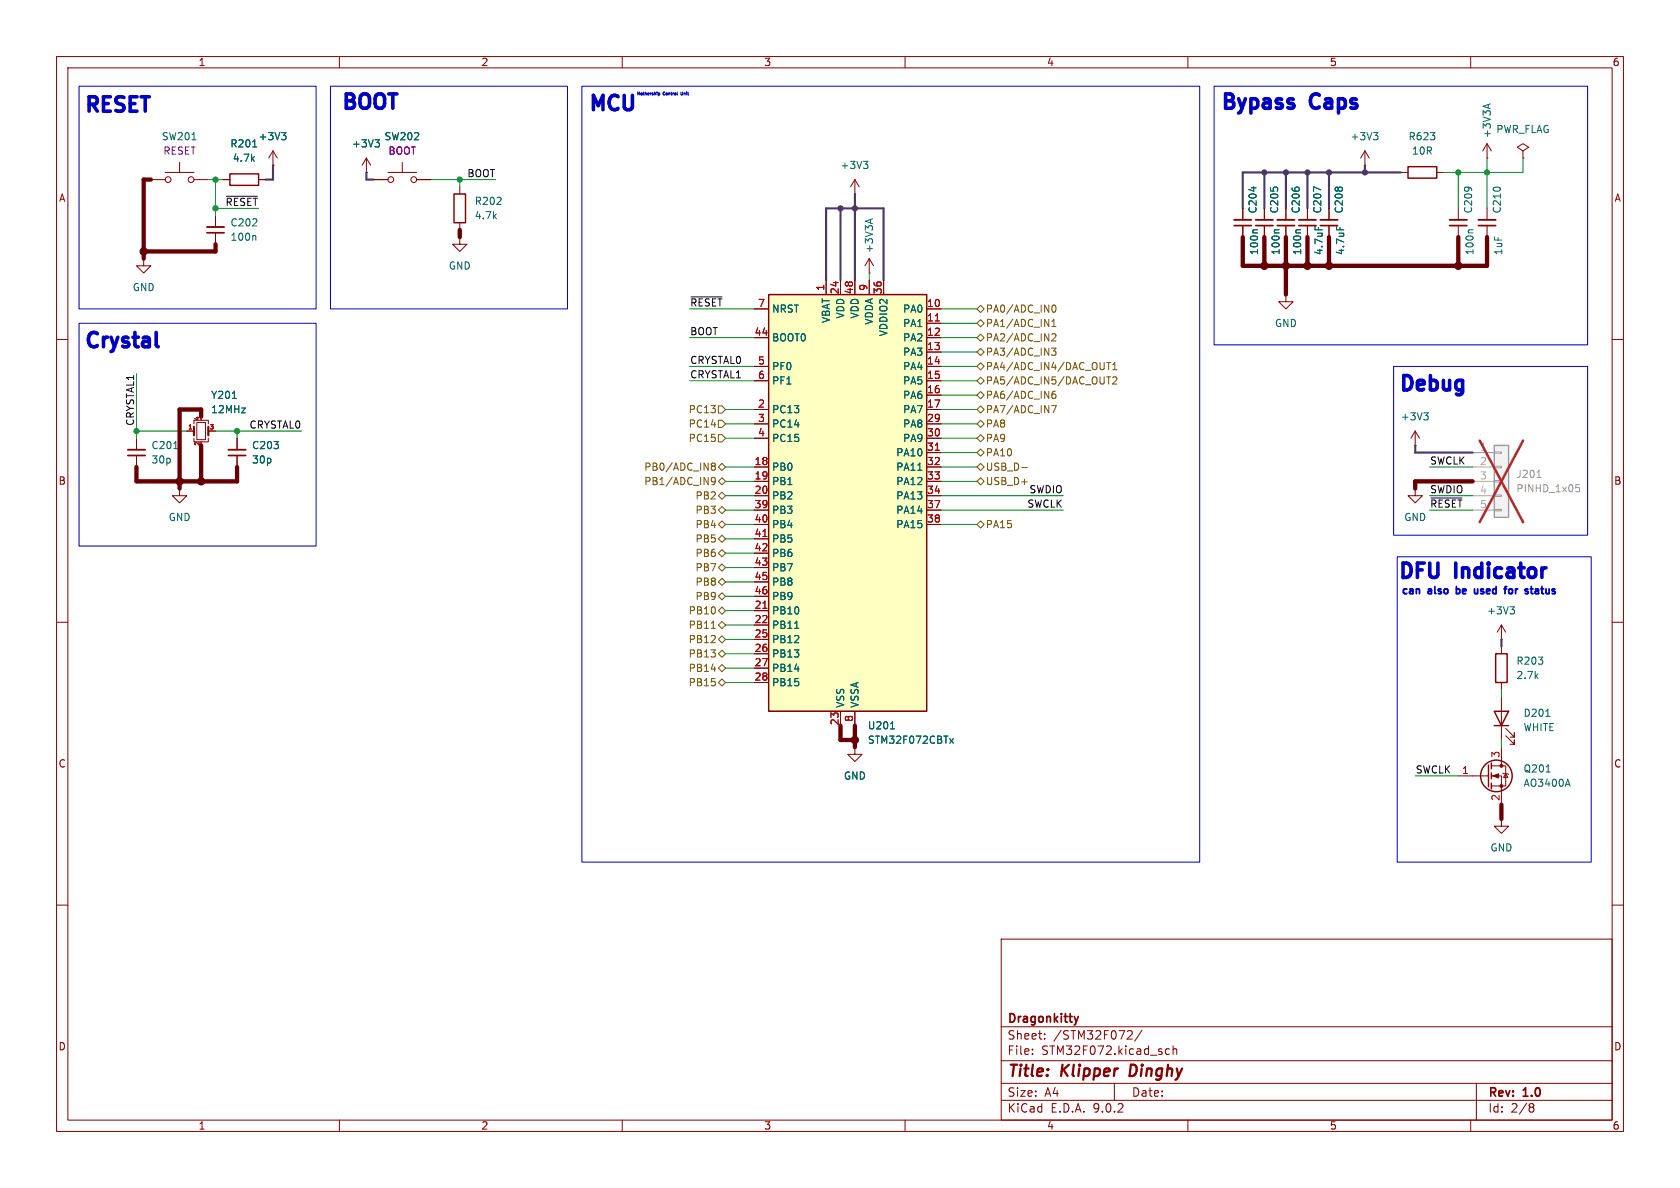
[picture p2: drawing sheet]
<svg xmlns="http://www.w3.org/2000/svg" width="297mm" height="210mm" viewBox="0 0 297 210" stroke-linecap="round" stroke-linejoin="round" font-family="sans-serif">
<g fill="none" stroke="#840000" stroke-width=".18">
<path d="M10 10h277v190h-277zM12 12h273v186h-273zM60 10v2M110 10v2M160 10v2M210 10v2M260 10v2M26.7 31.8h2.5M29.2 30.5h5.1M31.7 28.7v1.8M34.3 31.8h2.5M38.1 38.1v2"/>
<path d="M39.4 31.8h1.2M45.7 31.8h1.3M48.3 29.2h.1M48.3 26.7l-.8 1.2M48.3 26.7l.7 1.2M48.3 26.7v2.5M64.8 30.5h.1M64.8 27.9l-.8 1.3M64.8 27.9l.7 1.3M64.8 27.9v2.6M66 31.8h2.6M68.6 30.5h5.1"/>
<path d="M71.1 28.7v1.8M73.7 31.8h2.5M81.3 33v1.3M81.3 39.4v1.2M219.7 36.8v2.1M219.7 39.9v2M223.5 36.8v2.1M223.5 39.9v2M227.3 36.8v2.1M227.3 39.9v2M231.1 36.8v2.1M231.1 39.9v2"/>
<path d="M234.9 36.8v2.1M234.9 39.9v2M241.3 29.2h.1M241.3 26.7l-.8 1.2M241.3 26.7l.8 1.2M241.3 26.7v2.5M247.6 30.5h1.3M254 30.5h1.3M257.8 36.8v2.1M257.8 39.9v2M262.9 27.9h.1M262.9 25.4v2.5"/>
<path d="M262.9 36.8v2.1M262.9 39.9v2M262.9 25.4l-.8 1.3M262.9 25.4l.8 1.3M269.2 26.7l1.1-.7-1.1-.6-1 .6 1 .7v1.2M269.2 27.9h.1M25.4 45.7v1.3h1.3l-1.3 1.3-1.3-1.3h1.3M25.4 45.7h.1M38.1 41.1v2.1M81.3 41.9v1.3h1.2l-1.2 1.3-1.3-1.3h1.3M81.3 41.9h.1M227.3 52.1v1.2h1.3l-1.3 1.3-1.2-1.3h1.2"/>
<path d="M227.3 52.1h.1M10 60h2M24.1 77.5v2M33 76.2h1.3M34.3 74.9v-.6h2.5v.6M34.3 77.5v.6h2.5v-.6M34.8 74.7h1.5v3h-1.5zM36.8 76.2h1.3M41.9 77.5v2M285 60h2M24.1 80.5v2.1M31.7 86.4v1.2h1.3l-1.3 1.3-1.2-1.3h1.2"/>
<path d="M31.7 86.4h.1M41.9 80.5v2.1M10 110h2M285 110h2M10 160h2M177 166h108v32h-108zM285 160h2M60 198v2M110 198v2M160 198v2M177 194.5h108M177 191.5h108"/>
<path d="M177 187.5h108M177 181.5h108M182.5 186.3v.1M182.5 185.5v.1M184.7 183.6v.1M184.7 182.8v.1M197 191.5v3M199.5 182.2l.5 .1 .2 .3-1 1.1h1M201.9 182.1l-1.3 2M206 186.1l.3 .3 .4-.1M206.7 185.5l-.4-.1-.3 .3M207.4 185.5l.2-.1 .4 .1v.9"/>
<path d="M207.4 184.9v1.5M210 198v2M260 198v2M261 191.5v6.5M270.6 195.1l.4 .1 .2 .2-.3 .3M270.6 195.7h.3M270.9 195.7l.2 .2 .1 .4-.2 .2-.4 .1"/>
<circle cx="29.7" cy="31.8" r=".51"/>
<circle cx="33.8" cy="31.8" r=".51"/>
<circle cx="69.1" cy="31.8" r=".51"/>
<circle cx="73.2" cy="31.8" r=".51"/>
</g>
<path d="M199.9 188.2l-.2 2h.5" fill="none" stroke="#840000" stroke-width=".4"/>
<path d="M218.2 39.9h3M222 39.9h3M225.8 39.9h3.1M229.6 39.9h3.1M233.4 39.9h3.1M256.3 39.9h3M261.4 39.9h3M36.6 41.1h3M22.6 80.5h3.1M40.4 80.5h3M190.6 179.7l-.3 1" fill="none" stroke="#840000" stroke-width=".3"/>
<path d="M218.2 38.9h3M222 38.9h3M225.8 38.9h3.1M229.6 38.9h3.1M233.4 38.9h3.1M256.3 38.9h3M261.4 38.9h3M36.6 40.1h3M22.6 79.5h3.1M40.4 79.5h3" fill="none" stroke="#840000" stroke-width=".33"/>
<g fill="none" stroke="#006464" stroke-width=".18">
<path d="M263.1 18.5v.6M263.5 18.4l-1.3 .4M33.9 24.7h.8M44.7 26h.7M49.8 23.4h.8l-.5 .5M50.3 23.9l.3 .3v.3l-.3 .2M66.3 24.7h.8l-.5 .5M66.8 25.2l.3 .2v.3l-.3 .3M221.6 33v.8M233.5 33.6l-1.3-.6v.9M242.8 23.4h.8l-.4 .5M243.4 23.9l.2 .3v.3l-.2 .2"/>
<path d="M45 41.6l.2 .2v.7M222.3 40.6h-.6l-.2 .2M226.1 40.6h-.6l-.2 .2M229.9 40.6h-.6l-.2 .2M232.5 40v.6M236.3 40v.6M260.4 40.6h-.6l-.2 .2M30.7 79.3h.7M41.1 70.4h.7"/>
</g>
<path d="M40.6 30.7h5.1v2.1h-5.1zM80.3 34.3h2v5.1h-2zM248.9 29.5h5.1v2h-5.1z" fill="none" stroke="#840000" stroke-width=".25"/>
<path d="M34.3 75.4v1.6M36.8 75.4v1.6" fill="none" stroke="#840000" stroke-width=".38"/>
<path d="M135.9 52.1h27.9v73.6h-27.9z" fill="#ffffc2"/>
<g fill="none" stroke="#840000" stroke-width=".25">
<path d="M135.9 52.1h27.9v73.6h-27.9zM263.1 135.3v3.8M263.7 134.9v1M263.7 136.7v1M263.7 138.4v1M264.2 125.7h2.5l-1.3 2.6zM264.2 128.3h2.5"/>
<circle cx="264.5" cy="137.2" r="2.79"/>
</g>
<g fill="none" stroke="#840000" stroke-width=".18">
<path d="M151.1 34.3h.1M151.1 31.8v2.5M151.1 31.8l-.7 1.2M151.1 31.8l.8 1.2M133.3 54.6h2.6M133.3 59.7h2.6M146 49.5v2.6M148.6 49.5v2.6M151.1 49.5v2.6M153.7 48.3h.1M153.7 45.7v2.6M153.7 49.5v2.6"/>
<path d="M153.7 45.7l-.8 1.3M153.7 45.7l.7 1.3M156.2 49.5v2.6M163.8 54.6h2.6M163.8 59.7h2.6M163.8 57.2h2.6M133.3 64.8h2.6M133.3 67.3h2.6M133.3 72.4h2.6M133.3 74.9h2.6M133.3 77.5h2.6M163.8 64.8h2.6"/>
<path d="M163.8 67.3h2.6M163.8 72.4h2.6M163.8 74.9h2.6M163.8 77.5h2.6M163.8 62.2h2.6M163.8 69.9h2.6M133.3 82.6h2.6M133.3 85.1h2.6M133.3 87.6h2.6M133.3 90.2h2.6M133.3 92.7h2.6M133.3 95.3h2.6"/>
<path d="M133.3 97.8h2.6M163.8 82.6h2.6M163.8 85.1h2.6M163.8 87.6h2.6M163.8 90.2h2.6M163.8 92.7h2.6M163.8 80h2.6M250.2 86.4v1.2h1.3l-1.3 1.3-1.3-1.3h1.3M250.2 86.4h.1M133.3 100.3h2.6M133.3 102.9h2.6M133.3 105.4h2.6"/>
<path d="M133.3 108h2.6M133.3 110.5h2.6M133.3 113h2.6M133.3 115.6h2.6M133.3 118.1h2.6M265.4 113h.1M265.4 110.5l-.7 1.3M265.4 110.5l.8 1.3M265.4 110.5v2.5M133.3 120.7h2.6M148.6 125.7v2.6M151.1 132.1v1.3h1.3l-1.3 1.2-1.2-1.2h1.2"/>
<path d="M151.1 132.1h.1M151.1 125.7v2.6M257.8 137.2h5.3M263.7 135.4h2.5v3.5h-2.5M263.7 137.2h1.7v5M265.4 123.2v7.6M265.4 132.1v3.3M265.7 136.7l.1 .1h.8l.1 .1M266.2 130l1.5 1.6v-.8v.8h-.7M266.2 128.8l1.5 1.5v-.8v.8h-.7M266.2 136.8l.4 .6h-.8zM265.4 144.8v1.3h1.3l-1.3 1.2-1.2-1.2h1.2"/>
<path d="M265.4 144.8h.1"/>
</g>
<path d="M165.3 56.7h.8M165.3 79.6h.8M134.9 94.8h.7M134.9 107.5h.7" fill="none" stroke="#a90000" stroke-width=".18"/>
<g fill="none" stroke="#006464" stroke-width=".18">
<path d="M152.6 28.5h.8l-.4 .5M153.2 29l.2 .2v.3l-.2 .3M153.9 38.8v.6M154.2 38.7l-1.2 .4M162.3 83.1h.7M140.5 111.1h.7M266.9 107.3h.8l-.4 .4M267.5 107.7l.2 .3v.3l-.2 .2M157.4 128.8h.8M167.9 130.5l.7 .9M168.6 130.5l-.7 .9M273.3 126.6h.7"/>
<path d="M273.3 136.5h.8M277.2 137.7l.4 1.3"/>
</g>
<g fill="#840000" stroke="#840000" stroke-width=".18">
<path d="M263.9 137.2l1-.4v.7z"/>
<circle cx="265.4" cy="135.4" r=".25"/>
<circle cx="265.4" cy="138.9" r=".25"/>
</g>
<path d="M264.2 78.7h2.5v12.7h-2.5z" fill="#f0f0f0"/>
<path d="M264.2 78.7h2.5v12.7h-2.5z" fill="none" stroke="#a1a1a1" stroke-width=".25"/>
<path d="M264.2 79.9h1.2v.2h-1.2zM260.3 80h3.9M260.3 82.6h3.9M260.3 85.1h3.9M260.3 87.6h3.9M260.3 90.2h3.9M264.2 82.4h1.2v.3h-1.2zM264.2 85h1.2v.2h-1.2zM264.2 87.5h1.2v.3h-1.2zM264.2 90h1.2v.3h-1.2z" fill="none" stroke="#a1a1a1" stroke-width=".18"/>
<path d="M271.7 84.4h.7M278.6 85.7h.6M278.7 86.2h.3l.3 .2-.2 .5h-.4" fill="none" stroke="#989898" stroke-width=".18"/>
<path d="M261.6 77.9l7.7 14.4M269.3 77.9l-7.7 14.4" fill="none" stroke="#e12e31" stroke-width=".46"/>
<g fill="none" stroke="#840000" stroke-width=".18">
<path d="M39.4 31.8h1.2M45.7 31.8h1.3M48.3 29.2h.1M64.8 30.5h.1M66 31.8h2.6M73.7 31.8h2.5M219.7 36.8v2.1M219.7 39.9v2M223.5 36.8v2.1M223.5 39.9v2M227.3 36.8v2.1M227.3 39.9v2"/>
<path d="M231.1 36.8v2.1M231.1 39.9v2M234.9 36.8v2.1M234.9 39.9v2M133.3 54.6h2.6M133.3 59.7h2.6M146 49.5v2.6M148.6 49.5v2.6M151.1 49.5v2.6M153.7 49.5v2.6M156.2 49.5v2.6M163.8 54.6h2.6"/>
<path d="M163.8 59.7h2.6M163.8 57.2h2.6M33 76.2h1.3M36.8 76.2h1.3M41.9 77.5v2M133.3 64.8h2.6M133.3 67.3h2.6M133.3 72.4h2.6M133.3 74.9h2.6M133.3 77.5h2.6M163.8 64.8h2.6M163.8 67.3h2.6"/>
<path d="M163.8 72.4h2.6M163.8 74.9h2.6M163.8 77.5h2.6M163.8 62.2h2.6M163.8 69.9h2.6M250.2 78.7h.1M250.2 76.2l-.8 1.3M250.2 76.2l.8 1.3M250.2 76.2v2.5M41.9 80.5v2.1M133.3 82.6h2.6M133.3 85.1h2.6"/>
<path d="M133.3 87.6h2.6M133.3 90.2h2.6M133.3 92.7h2.6M133.3 95.3h2.6M133.3 97.8h2.6M163.8 82.6h2.6M163.8 85.1h2.6M163.8 87.6h2.6M163.8 90.2h2.6M163.8 92.7h2.6M163.8 80h2.6M133.3 100.3h2.6"/>
<path d="M133.3 102.9h2.6M133.3 105.4h2.6M133.3 108h2.6M133.3 110.5h2.6M133.3 113h2.6M133.3 115.6h2.6M133.3 118.1h2.6M265.4 114.3v1.3M133.3 120.7h2.6M148.6 125.7v2.6M151.1 132.1h.1M151.1 125.7v2.6"/>
<path d="M265.4 120.7v1.2"/>
</g>
<g fill="none" stroke="#006464" stroke-width=".18">
<path d="M44.7 26h.7M49.8 23.4h.8l-.5 .5M50.3 23.9l.3 .3v.3l-.3 .2M66.3 24.7h.8l-.5 .5M66.8 25.2l.3 .2v.3l-.3 .3M221.6 33v.8M233.5 33.6l-1.3-.6v.9M222.3 40.6h-.6l-.2 .2M226.1 40.6h-.6l-.2 .2M229.9 40.6h-.6l-.2 .2M232.5 40v.6M236.3 40v.6"/>
<path d="M41.1 70.4h.7M251.7 73h.8l-.4 .5M252.2 73.5l.3 .2v.3l-.3 .2M162.3 83.1h.7M140.5 111.1h.7M157.4 128.8h.8M167.9 130.5l.7 .9M168.6 130.5l-.7 .9"/>
</g>
<path d="M264.4 115.6h2v5.1h-2z" fill="none" stroke="#840000" stroke-width=".25"/>
<g fill="none" stroke="#725600" stroke-width=".18">
<path d="M172.7 59.7l.7-.6 .6 .6-.6 .6zM172.7 57.2l.7-.7 .6 .7-.6 .6zM173.4 54l.6 .6-.6 .6-.7-.6zM186 57.7h.7M186 56.8l.3-.3v1.2M186 59.1l.4-.1 .3 .4-.8 .9h.8M186 54.2l.3-.3a.68 .68 0 0 1 .4 .7 .68 .68 0 0 1-.4 .6l-.3-.3M127 76.8h.6l.7 .7-.7 .6h-.6zM127 74.3h.6l.7 .6-.7 .7h-.6zM127 71.8h.6l.7 .6-.7 .6h-.6zM172.7 62.2l.7-.6 .6 .6-.6 .7zM172.7 67.3l.7-.6 .6 .6-.6 .6z"/>
<path d="M172.7 77.5l.7-.7 .6 .7-.6 .6zM172.7 69.9l.7-.7 .6 .7-.6 .6zM172.7 64.8l.7-.7 .6 .7-.6 .6zM173.4 71.8l.6 .6-.6 .6-.7-.6zM173.4 74.3l.6 .6-.6 .7-.7-.7zM185.9 61.5h.8l-.4 .5 .3 .1v.6l-.2 .1-.4-.1M185.9 71.7h.8l-.5 1.3M186 69.8l.4-.2 .3 .3-.1 .5h-.4l-.2-.1M186.6 69.2h-.4l-.2 .3M195.6 66.6h.8M195.6 64.1h.8M196 64.1v1.2"/>
<path d="M196 66.6v1.3M196.7 66.7l.5-.1 .2 .4-.7 .9h.7M196.7 65.3h.7M196.7 64.4l.4-.3v1.2M126 82.4l-.3-.2 .3-.3h.2l.3 .2-.3 .3M126 82.4l-.3 .2 .1 .4 .2 .1h.3l.2-.2v-.3l-.3-.2M126 82.4h.2M126.5 84.9l-.3 .3-.3-.1-.2-.2 .2-.4 .3-.1 .2 .1a.84 .84 0 0 1-.3 1.2h-.2M127 95.3l.6-.7 .7 .7-.7 .6zM127 87.6l.6-.6 .7 .6-.7 .7zM127 85.1l.6-.6 .7 .6-.7 .6zM127 92.7l.6-.6 .7 .6-.7 .6z"/>
<path d="M127 82.6l.6-.7 .7 .7-.7 .6zM127.6 97.2l.7 .6-.7 .6-.6-.6zM127.6 89.5l.7 .7-.7 .6-.6-.6zM172.7 85.1l.7-.6 .6 .6-.6 .6zM172.7 82.6l.7-.7 .6 .7-.6 .6zM172.7 80l.7-.6 .6 .6-.6 .6zM172.7 92.7l.7-.6 .6 .6-.6 .6zM180.6 82.6h1M125.7 111.1h.8M127 110.5l.6-.6 .7 .6-.7 .6zM127 102.9l.6-.7 .7 .7-.7 .6zM127 100.3l.6-.6 .7 .6-.7 .7z"/>
<path d="M127 115.6l.6-.7 .7 .7-.7 .6zM127 113l.6-.6 .7 .6-.7 .7zM127 118.1l.6-.6 .7 .6-.7 .6zM127 105.4l.6-.6 .7 .6-.7 .6zM127.6 107.3l.7 .7-.7 .6-.6-.6zM127.6 120l.7 .7-.7 .6-.6-.6z"/>
</g>
<path d="M40 34.7h5.5M122.1 52.5h5.5M253 88h5.4" fill="none" stroke="#0f0f0f" stroke-width=".18"/>
<g fill="none" stroke="#009600" stroke-width=".18">
<path d="M36.8 31.8h2.6M38.1 36.8h7.6M38.1 31.8v6.3M76.2 31.8h11.4M81.3 31.8v1.2M257.8 30.5v6.3M262.9 27.9v8.9M269.2 27.9v2.6h-13.9M121.9 59.7h11.4M121.9 54.6h11.4M153.7 48.3v1.2M166.4 59.7h6.3"/>
<path d="M166.4 57.2h6.3M166.4 54.6h6.3M24.1 66v11.5M24.1 76.2h8.9M38.1 76.2h15.2M41.9 76.2v1.3M121.9 64.8h11.4M121.9 67.3h11.4M128.3 77.5h5M128.3 72.4h5M128.3 74.9h5M166.4 77.5h6.3"/>
<path d="M166.4 69.9h6.3M166.4 64.8h6.3M166.4 72.4h6.3M166.4 67.3h6.3M166.4 62.2h6.3M166.4 74.9h6.3M128.3 87.6h5M128.3 92.7h5M128.3 85.1h5M128.3 82.6h5M128.3 90.2h5M128.3 97.8h5"/>
<path d="M128.3 95.3h5M166.4 87.6h21.6M166.4 80h6.3M166.4 92.7h6.3M166.4 85.1h6.3M166.4 82.6h6.3M166.4 90.2h21.6M252.7 87.6h7.6M252.7 82.6h7.6M252.7 90.2h7.6M128.3 105.4h5M128.3 100.3h5"/>
<path d="M128.3 102.9h5M128.3 110.5h5M128.3 108h5M128.3 113h5M128.3 115.6h5M128.3 118.1h5M128.3 120.7h5M250.2 137.2h7.6M265.4 121.9v1.3M265.4 130.8v1.3"/>
</g>
<g fill="none" stroke="#620004" stroke-width=".76">
<path d="M26.7 31.8h-1.3v13.9M38.1 43.2v1.3h-12.7M81.3 40.6v1.3M219.7 41.9v5.1h43.2v-5.1M223.5 41.9v5.1M227.3 41.9v10.2M231.1 41.9v5.1M234.9 41.9v5.1M257.8 41.9v5.1M35.6 73.7v-1.3h-3.9v14M35.6 78.7v6.4M24.1 82.6v2.5h17.8v-2.5"/>
<path d="M260.3 85.1h-10.1v1.3M148.6 128.3v2.5h2.5M151.1 128.3v3.8M265.4 142.2v2.6"/>
</g>
<g fill="none" stroke="#4f3669" stroke-width=".38">
<path d="M48.3 29.2v2.6h-1.3M64.8 30.5v1.3h1.2M148.6 36.8v12.7M151.1 34.3v15.2M223.5 30.5v6.3M227.3 30.5v6.3M231.1 30.5v6.3M234.9 30.5v6.3M241.3 29.2v1.3M247.6 30.5h-27.9v6.3M146 49.5v-12.7h10.2v12.7M250.2 78.7v1.3h10.1"/>
<path d="M265.4 113v1.3"/>
</g>
<g fill="none" stroke="#0000c2" stroke-width=".63">
<path d="M17.2 18a.69 .69 0 0 0-.5-.9h-.9v2.5M19.5 17.1h-1.2v2.5M21.9 17.2l-.9-.1a.65 .65 0 0 0-.5 .7M24.2 17.1h-1.2v2.5M24.9 17.1h1.5M25.7 17.1v2.5M62.6 17.3a.65 .65 0 0 0-.5-.7h-.9v2.5M63.6 17.4a.85 .85 0 0 1 .9-.8 .85 .85 0 0 1 .8 .8M66.3 17.4a.85 .85 0 0 1 .8-.8 .85 .85 0 0 1 .9 .8M68.7 16.6h1.5M69.4 16.6v2.5M104.9 19.4v-2.5l.9 1.8 .8-1.8v2.5"/>
<path d="M109.3 17.1a.88 .88 0 0 0-1.5 .4M110.4 16.9v2M111.8 16.9v2M218 17.3a.65 .65 0 0 0-.5-.7h-.8v2.5M233.2 16.8a.88 .88 0 0 0-1.4 .4M17.2 59a.88 .88 0 0 0-1.4 .4M23.9 58.8v2.1M27.6 58.8v2.1l.4 .4M249.5 67l-.4-.5-.9-.1v2.5M252.9 66.4v2.5M251.8 99.5h-1.2v2.6M252.8 99.5v2.1"/>
<path d="M254.2 99.5v2.1M257.4 99.5v2.6M261.9 99.5v2.6M263.2 99.5l-.2 .2 .2 .1M263.2 99.5l.1 .2-.1 .1M263.2 99.5v.3M268.8 99.5v2.2M249.4 100.1l-.4-.4-1-.2v2.6"/>
</g>
<g fill="none" stroke="#0000c2" stroke-width=".18">
<path d="M14 15.2h41.9v39.4h-41.9zM58.4 15.2h41.9v39.4h-41.9zM102.9 15.2h109.2v137.2h-109.2zM112.7 16.8v-.5l.2 .3 .2-.3v.5M113.3 16.5h.2M113.7 16.4h.2M113.8 16.3v.4M114.1 16.3v.5M114.1 16.5h.2M114.5 16.5h.2M115 16.4v.4M115.1 16.4l-.1 .1"/>
<path d="M115.3 16.5h.2M115.7 16.3v.5M115.7 16.5h.2M116.1 16.3h.1M116.2 16.3h.1M116.2 16.4v.4M116.4 16.5h.2l-.1 .3M116.4 16.4v.6M117.5 16.3h-.2l-.1 .2M117.5 16.3h.1M117.8 16.5h.1M118.2 16.4v.4"/>
<path d="M118.2 16.5h.2M118.6 16.4h.2M118.7 16.3v.4M119 16.4v.4M119.1 16.4l-.1 .1M119.3 16.5h.2M119.7 16.3v.4M120.4 16.3l.1 .5 .2-.1v-.4M120.9 16.4v.4M120.9 16.5h.2M121.4 16.3h.1M121.4 16.4v.4"/>
<path d="M121.5 16.4h.2M121.6 16.3v.4M214.6 15.2h66.1v45.8h-66.1zM14 57.2h41.9v39.3h-41.9zM246.4 64.8h34.3v29.8h-34.3zM247 98.4h34.3v54h-34.3z"/>
</g>
<path d="M165.3 56.7h.8M165.3 79.6h.8M134.9 94.8h.7M134.9 107.5h.7" fill="none" stroke="#a90000" stroke-width=".18"/>
<g fill="#620004" stroke="#620004" stroke-width=".18">
<circle cx="227.3" cy="47" r=".65"/>
<circle cx="234.9" cy="47" r=".65"/>
<circle cx="231.1" cy="47" r=".65"/>
<circle cx="257.8" cy="47" r=".65"/>
<circle cx="25.4" cy="44.4" r=".65"/>
<circle cx="35.6" cy="85.1" r=".65"/>
<circle cx="31.7" cy="85.1" r=".65"/>
<circle cx="223.5" cy="47" r=".65"/>
<circle cx="151.1" cy="130.8" r=".65"/>
</g>
<g fill="#009600" stroke="#009600" stroke-width=".18">
<circle cx="262.9" cy="30.5" r=".46"/>
<circle cx="81.3" cy="31.8" r=".46"/>
<circle cx="41.9" cy="76.2" r=".46"/>
<circle cx="24.1" cy="76.2" r=".46"/>
<circle cx="38.1" cy="36.8" r=".46"/>
<circle cx="38.1" cy="31.8" r=".46"/>
<circle cx="257.8" cy="30.5" r=".46"/>
</g>
<g fill="#4f3669" stroke="#4f3669" stroke-width=".18">
<circle cx="241.3" cy="30.5" r=".46"/>
<circle cx="234.9" cy="30.5" r=".46"/>
<circle cx="231.1" cy="30.5" r=".46"/>
<circle cx="227.3" cy="30.5" r=".46"/>
<circle cx="223.5" cy="30.5" r=".46"/>
<circle cx="148.6" cy="36.8" r=".46"/>
<circle cx="151.1" cy="36.8" r=".46"/>
</g>
<g font-size="3.5" fill="#0000c2">
<text x="14.7" y="21.5">RESET</text>
<text x="60.2" y="21">BOOT</text>
<text x="103.9" y="21.2">MCU</text>
<text x="215.6" y="21">Bypass</text>
<text x="232.2" y="21">Caps</text>
<text x="14.7" y="63.1">Crystal</text>
<text x="247.1" y="70.7">Debug</text>
<text x="247" y="103.9">DFU</text>
<text x="257.7" y="103.9">Indicator</text>
</g>
<g font-size="2.8" fill="#840000">
<text x="178" y="190.9">Title:</text>
<text x="187.7" y="190.9">Klipper</text>
<text x="200.6" y="190.9">Dinghy</text>
</g>
<g font-size="2.1" fill="#840000">
<text x="178" y="184">Sheet:</text>
<text x="178" y="181.2">Dragonkitty</text>
<text x="186.2" y="184">/STM32F072/</text>
<text x="178" y="186.7">File:</text>
<text x="184.1" y="186.7">STM32F072.kicad_sch</text>
<text x="178" y="196.9">KiCad</text>
<text x="178" y="194.1">Size:</text>
<text x="184.7" y="194.1">A4</text>
<text x="185.7" y="196.9">E.D.A.</text>
<text x="193.3" y="196.9">9.0.2</text>
<text x="200" y="194.1">Date:</text>
<text x="263" y="194.3">Rev:</text>
<text x="263" y="196.9">Id:</text>
<text x="267.1" y="196.9">2/8</text>
<text x="269.4" y="194.3">1.0</text>
</g>
<g font-size="1.8" fill="#840000">
<text x="35" y="11.9">1</text>
<text x="85" y="11.9">2</text>
<text x="135" y="11.9">3</text>
<text x="185" y="11.9">4</text>
<text x="235" y="11.9">5</text>
<text x="285" y="11.9">6</text>
<text x="10.3" y="35.9">A</text>
<text x="285.3" y="35.9">A</text>
<text x="10.3" y="85.9">B</text>
<text x="285.3" y="85.9">B</text>
<text x="10.3" y="135.9">C</text>
<text x="285.3" y="135.9">C</text>
<text x="10.3" y="185.9">D</text>
<text x="285.3" y="185.9">D</text>
<text x="35" y="199.9">1</text>
<text x="85" y="199.9">2</text>
<text x="135" y="199.9">3</text>
<text x="185" y="199.9">4</text>
<text x="235" y="199.9">5</text>
<text x="285" y="199.9">6</text>
</g>
<g font-size="1.8" fill="#006464">
<text x="264.4" y="23.7">PWR_FLAG</text>
<text x="28.5" y="25">SW201</text>
<text x="40.6" y="26.3">R201</text>
<text x="41.1" y="28.8">4.7k</text>
<text x="45.6" y="25">+3V3</text>
<text x="62.1" y="26.3">+3V3</text>
<text x="67.9" y="25">SW202</text>
<text x="238.7" y="25">+3V3</text>
<text x="248.9" y="25">R623</text>
<text x="249.5" y="27.5">10R</text>
<text x="263.8" y="24.5" transform="rotate(-90 263.8 24.5)">+3V3A</text>
<text x="148.5" y="30.1">+3V3</text>
<text x="40.6" y="40.2">C202</text>
<text x="83.8" y="36.4">R202</text>
<text x="83.8" y="39">4.7k</text>
<text x="222.4" y="37.8" transform="rotate(-90 222.4 37.8)">C204</text>
<text x="226.2" y="37.8" transform="rotate(-90 226.2 37.8)">C205</text>
<text x="230" y="37.8" transform="rotate(-90 230 37.8)">C206</text>
<text x="233.8" y="37.8" transform="rotate(-90 233.8 37.8)">C207</text>
<text x="237.6" y="37.8" transform="rotate(-90 237.6 37.8)">C208</text>
<text x="260.5" y="37.8" transform="rotate(-90 260.5 37.8)">C209</text>
<text x="265.5" y="37.8" transform="rotate(-90 265.5 37.8)">C210</text>
<text x="40.6" y="42.8">100n</text>
<text x="79.2" y="47.9">GND</text>
<text x="154.5" y="44.8" transform="rotate(-90 154.5 44.8)">+3V3A</text>
<text x="222.6" y="45.2" transform="rotate(-90 222.6 45.2)">100n</text>
<text x="226.4" y="45.2" transform="rotate(-90 226.4 45.2)">100n</text>
<text x="230.2" y="45.2" transform="rotate(-90 230.2 45.2)">100n</text>
<text x="234" y="45.2" transform="rotate(-90 234 45.2)">4.7uF</text>
<text x="237.8" y="45.2" transform="rotate(-90 237.8 45.2)">4.7uF</text>
<text x="260.7" y="45.2" transform="rotate(-90 260.7 45.2)">100n</text>
<text x="265.8" y="45.2" transform="rotate(-90 265.8 45.2)">1uF</text>
<text x="23.4" y="51.7">GND</text>
<text x="136.4" y="55.5">NRST</text>
<text x="146.9" y="57.2" transform="rotate(-90 146.9 57.2)">VBAT</text>
<text x="149.5" y="56.4" transform="rotate(-90 149.5 56.4)">VDD</text>
<text x="152" y="56.4" transform="rotate(-90 152 56.4)">VDD</text>
<text x="154.5" y="57.5" transform="rotate(-90 154.5 57.5)">VDDA</text>
<text x="157.1" y="59.6" transform="rotate(-90 157.1 59.6)">VDDIO2</text>
<text x="159.6" y="55.5">PA0</text>
<text x="159.6" y="58">PA1</text>
<text x="225.3" y="58">GND</text>
<text x="136.4" y="60.6">BOOT0</text>
<text x="136.4" y="65.6">PF0</text>
<text x="159.6" y="60.6">PA2</text>
<text x="159.6" y="63.1">PA3</text>
<text x="159.6" y="65.6">PA4</text>
<text x="37.2" y="70.7">Y201</text>
<text x="136.4" y="68.2">PF1</text>
<text x="159.6" y="68.2">PA5</text>
<text x="159.6" y="70.7">PA6</text>
<text x="37.2" y="73.3">12MHz</text>
<text x="136.4" y="73.3">PC13</text>
<text x="136.4" y="75.8">PC14</text>
<text x="159.6" y="73.3">PA7</text>
<text x="159.6" y="75.8">PA8</text>
<text x="247.5" y="74.5">+3V3</text>
<text x="26.7" y="79.6">C201</text>
<text x="26.7" y="82.1">30p</text>
<text x="44.5" y="79.6">C203</text>
<text x="44.5" y="82.1">30p</text>
<text x="136.4" y="78.3">PC15</text>
<text x="136.4" y="83.4">PB0</text>
<text x="158.3" y="80.9">PA10</text>
<text x="158.3" y="83.4">PA11</text>
<text x="159.6" y="78.3">PA9</text>
<text x="136.4" y="86">PB1</text>
<text x="136.4" y="88.5">PB2</text>
<text x="158.3" y="86">PA12</text>
<text x="158.3" y="88.5">PA13</text>
<text x="29.7" y="92.3">GND</text>
<text x="136.4" y="91">PB3</text>
<text x="136.4" y="93.6">PB4</text>
<text x="158.3" y="91">PA14</text>
<text x="158.3" y="93.6">PA15</text>
<text x="248.2" y="92.3">GND</text>
<text x="136.4" y="96.1">PB5</text>
<text x="136.4" y="98.7">PB6</text>
<text x="136.4" y="101.2">PB7</text>
<text x="136.4" y="103.7">PB8</text>
<text x="136.4" y="106.3">PB9</text>
<text x="136.4" y="108.8">PB10</text>
<text x="136.4" y="111.4">PB11</text>
<text x="136.4" y="113.9">PB12</text>
<text x="262.8" y="108.8">+3V3</text>
<text x="136.4" y="116.4">PB13</text>
<text x="136.4" y="119">PB14</text>
<text x="268" y="117.7">R203</text>
<text x="136.4" y="121.5">PB15</text>
<text x="149.5" y="125.2" transform="rotate(-90 149.5 125.2)">VSS</text>
<text x="152" y="125.2" transform="rotate(-90 152 125.2)">VSSA</text>
<text x="268" y="120.2">2.7k</text>
<text x="153.3" y="131.7">STM32F072CBTx</text>
<text x="153.3" y="129.1">U201</text>
<text x="269.2" y="126.9">D201</text>
<text x="269.2" y="129.5">WHITE</text>
<text x="269.2" y="136.8">Q201</text>
<text x="149.1" y="138">GND</text>
<text x="269.2" y="139.3">AO3400A</text>
<text x="263.4" y="150.7">GND</text>
</g>
<g font-size="1.8" fill="#840084">
<text x="28.8" y="27.5">RESET</text>
<text x="68.6" y="27.5">BOOT</text>
</g>
<g font-size="1.8" fill="#0f0f0f">
<text x="82.5" y="31.4">BOOT</text>
<text x="39.8" y="36.5">~{RESET}</text>
<text x="121.9" y="54.3">~{RESET}</text>
<text x="121.9" y="59.3">BOOT</text>
<text x="121.9" y="64.4">CRYSTAL0</text>
<text x="121.9" y="67">CRYSTAL1</text>
<text x="23.8" y="75.4" transform="rotate(-90 23.8 75.4)">CRYSTAL1</text>
<text x="44" y="75.9">CRYSTAL0</text>
<text x="252.7" y="82.2">SWCLK</text>
<text x="181.5" y="89.8">SWCLK</text>
<text x="181.9" y="87.3">SWDIO</text>
<text x="252.7" y="89.8">~{RESET} 5</text>
<text x="252.7" y="87.3">SWDIO</text>
<text x="250.2" y="136.8">SWCLK</text>
</g>
<g font-size="1.8" fill="#a90000">
<text x="145.8" y="51.5" transform="rotate(-90 145.8 51.5)">1</text>
<text x="148.3" y="52.1" transform="rotate(-90 148.3 52.1)">24</text>
<text x="150.9" y="52.1" transform="rotate(-90 150.9 52.1)">48</text>
<text x="153.4" y="51.5" transform="rotate(-90 153.4 51.5)">9</text>
<text x="156" y="52.1" transform="rotate(-90 156 52.1)">36</text>
<text x="133.3" y="59.4">44</text>
<text x="133.9" y="54.4">7</text>
<text x="163.8" y="54.4">10</text>
<text x="163.8" y="56.9">11</text>
<text x="163.8" y="59.4">12</text>
<text x="133.9" y="64.5">5</text>
<text x="163.8" y="62">13</text>
<text x="163.8" y="64.5">14</text>
<text x="133.9" y="67.1">6</text>
<text x="163.8" y="67.1">15</text>
<text x="163.8" y="69.6">16</text>
<text x="133.9" y="72.1">2</text>
<text x="133.9" y="74.7">3</text>
<text x="133.9" y="77.2">4</text>
<text x="163.8" y="72.1">17</text>
<text x="163.8" y="74.7">29</text>
<text x="163.8" y="77.2">30</text>
<text x="133.3" y="82.3">18</text>
<text x="163.8" y="79.8">31</text>
<text x="163.8" y="82.3">32</text>
<text x="133.3" y="84.8">19</text>
<text x="133.3" y="87.4">20</text>
<text x="133.3" y="89.9">39</text>
<text x="163.8" y="84.8">33</text>
<text x="163.8" y="87.4">34</text>
<text x="163.8" y="89.9">37</text>
<text x="133.3" y="92.5">40</text>
<text x="133.3" y="95">41</text>
<text x="163.8" y="92.5">38</text>
<text x="133.3" y="97.5">42</text>
<text x="133.3" y="100.1">43</text>
<text x="133.3" y="102.6">45</text>
<text x="133.3" y="105.2">46</text>
<text x="133.3" y="107.7">21</text>
<text x="133.3" y="110.2">22</text>
<text x="133.3" y="112.8">25</text>
<text x="133.3" y="115.3">26</text>
<text x="133.3" y="117.9">27</text>
<text x="133.3" y="120.4">28</text>
<text x="148.3" y="128.3" transform="rotate(-90 148.3 128.3)">23</text>
<text x="150.9" y="127.7" transform="rotate(-90 150.9 127.7)">8</text>
<text x="258.4" y="136.9">1</text>
<text x="265.2" y="134.1" transform="rotate(-90 265.2 134.1)">3</text>
<text x="265.2" y="141.7" transform="rotate(-90 265.2 141.7)">2</text>
</g>
<g font-size="1.8" fill="#725600">
<text x="174.2" y="55.5">PA0/ADC_IN0</text>
<text x="174.2" y="58">PA1/ADC_IN1</text>
<text x="174.2" y="60.6">PA2/ADC_IN2</text>
<text x="174.2" y="63.1">PA3/ADC_IN3</text>
<text x="174.2" y="65.6">PA4/ADC_IN4/DAC_OUT1</text>
<text x="174.2" y="68.2">PA5/ADC_IN5/DAC_OUT2</text>
<text x="174.2" y="70.7">PA6/ADC_IN6</text>
<text x="121.6" y="75.8">PC14</text>
<text x="121.6" y="73.3">PC13</text>
<text x="174.2" y="73.3">PA7/ADC_IN7</text>
<text x="174.2" y="75.8">PA8</text>
<text x="113.8" y="83.4">PB0/ADC_IN8</text>
<text x="121.6" y="78.3">PC15</text>
<text x="174.2" y="83.4">USB_D-</text>
<text x="174.2" y="80.9">PA10</text>
<text x="174.2" y="78.3">PA9</text>
<text x="113.8" y="86">PB1/ADC_IN9</text>
<text x="122.9" y="88.5">PB2</text>
<text x="174.2" y="86">USB_D+</text>
<text x="122.9" y="93.6">PB4</text>
<text x="122.9" y="91">PB3</text>
<text x="174.2" y="93.6">PA15</text>
<text x="122.9" y="96.1">PB5</text>
<text x="122.9" y="101.2">PB7</text>
<text x="122.9" y="98.7">PB6</text>
<text x="122.9" y="103.7">PB8</text>
<text x="122.9" y="106.3">PB9</text>
<text x="121.6" y="111.4">PB11</text>
<text x="121.6" y="113.9">PB12</text>
<text x="121.6" y="108.8">PB10</text>
<text x="121.6" y="116.4">PB13</text>
<text x="121.6" y="119">PB14</text>
<text x="121.6" y="121.5">PB15</text>
</g>
<g font-size="1.8" fill="#aaa">
<text x="261.5" y="79.8">1</text>
<text x="261.5" y="82.3">2</text>
<text x="261.5" y="84.8">3</text>
<text x="261.5" y="87.4">4</text>
</g>
<g font-size="1.8" fill="#989898">
<text x="268" y="84.7">J201</text>
<text x="268" y="87.2">PINHD_1x05</text>
</g>
<g font-size="1.8" fill="#0000c2">
<text x="247.6" y="105.9">can</text>
<text x="252.7" y="105.9">also</text>
<text x="258.4" y="105.9">be</text>
<text x="262.3" y="105.9">used</text>
<text x="268.3" y="105.9">for</text>
<text x="272.7" y="105.9">status</text>
</g>
<g font-size="1.1" fill="#a90000">
<text x="33.1" y="75.9">1</text>
<text x="35.3" y="74.5" transform="rotate(-90 35.3 74.5)">4</text>
<text x="36.9" y="75.9">3</text>
<text x="35.3" y="78.9" transform="rotate(-90 35.3 78.9)">2</text>
</g>
<g font-size=".7" fill="#0000c2">
<text x="112.5" y="17.2">Mothership</text>
<text x="117.4" y="17.2">Control</text>
<text x="120.9" y="17.2">Unit</text>
</g>
</svg>
